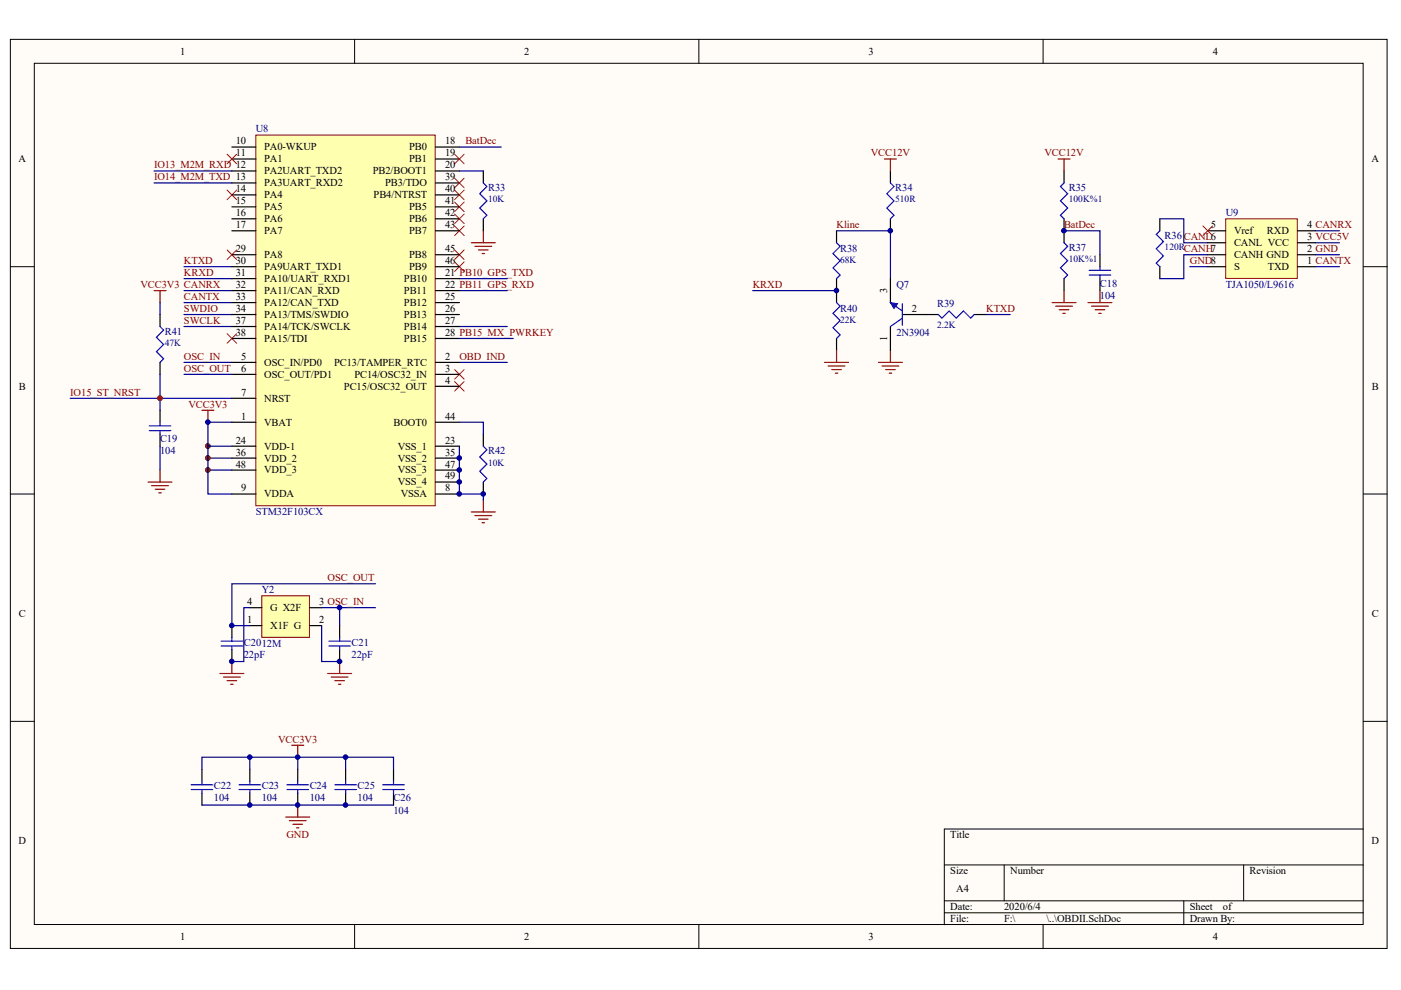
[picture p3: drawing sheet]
<svg xmlns="http://www.w3.org/2000/svg" width="297mm" height="210mm" viewBox="0 0 297 210" stroke-linecap="round" stroke-linejoin="round" font-family="sans-serif">
<g fill="#fffcf8" stroke="#000" stroke-width=".21">
<path d="M2.2 8.3h291.9v192.8h-291.9z"/>
<path d="M7.3 13.4h281.7v182.6h-281.7z"/>
</g>
<g fill="none" stroke="#000" stroke-width=".21">
<path d="M75.2 8.3v5.1M148.2 8.3v5.1M221.2 8.3v5.1M2.2 56.5h5.1M289.1 56.5h5M2.2 104.7h5.1M289.1 104.7h5M2.2 152.9h5.1M289.1 152.9h5M289.1 175.8h-88.9v20.3M75.2 196.1v5M148.2 196.1v5"/>
<path d="M200.2 183.4h88.9M200.2 191h88.9M200.2 193.5h88.9M212.9 183.4v7.6M221.2 196.1v5M251 191v5.1M263.7 183.4v7.6"/>
</g>
<g fill="#000080" stroke="#000080" stroke-width=".21">
<circle cx="33.9" cy="84.4" r=".48"/>
<circle cx="44.1" cy="99.6" r=".48"/>
<circle cx="44.1" cy="97.1" r=".48"/>
<circle cx="44.1" cy="94.6" r=".48"/>
</g>
<g fill="none" stroke="#000" stroke-width=".25">
<path d="M102.5 36.2v2.6M102.5 46.4v2.5M33.9 66.7v2.5M33.9 76.8v2.6M33.9 87v2.5M33.9 92.1v2.5M102.5 92.1v2.5M102.5 102.2v2.5M49.2 132.6v2.6M49.2 137.7v2.6M72 132.6v2.6M72 137.7v2.6"/>
<path d="M42.8 163.1v2.5M42.8 168.2v2.5M53 163.1v2.5M53 168.2v2.5M63.1 163.1v2.5M63.1 168.2v2.5M73.3 163.1v2.5M73.3 168.2v2.5M83.4 163.1v2.5M83.4 168.2v2.5"/>
</g>
<g fill="none" stroke="#00f" stroke-width=".25">
<path d="M102.5 38.8l.7 .7-1.5 1.6 1.5 1.5-1.5 1.5 1.5 1.5-.7 .8M33.9 69.2l.8 .8-1.5 1.5 1.5 1.5-1.5 1.6 1.5 1.5-.8 .7M31.6 91.3h4.6M31.6 90.3h4.6M33.9 89.5v.8M33.9 91.3v.8M102.5 94.6l.7 .8-1.5 1.5 1.5 1.5-1.5 1.5 1.5 1.5-.7 .8M46.9 135.9h4.5M46.9 137h4.5M49.2 135.2v.7M49.2 137v.7M69.7 135.9h4.6"/>
<path d="M69.7 137h4.6M72 135.2v.7M72 137v.7M40.5 167.4h4.6M40.5 166.4h4.6M42.8 165.6v.8M42.8 167.4v.8M50.7 167.4h4.6M50.7 166.4h4.6M53 165.6v.8M53 167.4v.8M60.8 167.4h4.6"/>
<path d="M60.8 166.4h4.6M63.1 165.6v.8M63.1 167.4v.8M71 167.4h4.6M71 166.4h4.6M73.3 165.6v.8M73.3 167.4v.8M81.1 167.4h4.6M81.1 166.4h4.6M83.4 165.6v.8M83.4 167.4v.8"/>
</g>
<g fill="none" stroke="#800000" stroke-width=".25">
<path d="M99.9 51.5h5.1M100.7 52.2h3.6M101.5 53h2M102.2 53.8h.5M102.5 48.9v2.6M32.7 61.6h2.5M33.9 61.6v2.6M33.9 99.7v2.5M42.8 87h2.6M44.1 87v2.5M31.4 102.2h5.1M32.2 103h3.5"/>
<path d="M32.9 103.7h2M33.7 104.5h.5M99.9 108.5h5.1M100.7 109.3h3.6M101.5 110.1h2M102.2 110.8h.5M102.5 106v2.5M46.6 142.8h5.1M47.4 143.6h3.5M48.1 144.3h2.1M48.9 145.1h.5M49.2 140.3v2.5"/>
<path d="M61.9 158h2.5M63.1 158v2.6M69.5 142.8h5M70.2 143.6h3.6M71 144.3h2M71.8 145.1h.5M72 140.3v2.5M60.6 173.2h5.1M61.3 174h3.6M62.1 174.8h2M62.9 175.5h.5M63.1 170.7v2.5"/>
</g>
<g fill="none" stroke="#000080" stroke-width=".25">
<path d="M97.4 31.2h8.9M97.4 36.2h5.1M39 56.5h10.2M39 59.1h10.2M97.4 59.1h10.2M33.9 64.2v2.5M33.9 79.4v7.6M39 76.8h10.2M39 61.6h10.2M39 64.2h10.2M39 66.7h10.2M39 69.2h10.2"/>
<path d="M39 79.4h10.2M97.4 76.8h10.2M97.4 61.6h10.2M97.4 69.2h10.2M33.9 94.6v5.1M44.1 97.1h5.1M44.1 99.7h5.1M44.1 94.6h5.1M49.2 89.5h-5.1v15.2h5.1M97.4 94.6v10.1h5.1v1.3M97.4 89.5h5.1v2.6M42.8 170.7h40.6"/>
<path d="M53 160.6v2.5M63.1 163.1v-2.5h10.2v2.5M63.1 160.6h-20.3v2.5M73.3 160.6h10.1v2.5"/>
</g>
<g fill="#800000" stroke="#800000" stroke-width=".21">
<circle cx="44.1" cy="94.6" r=".48"/>
<circle cx="44.1" cy="97.1" r=".48"/>
<circle cx="44.1" cy="99.6" r=".48"/>
</g>
<g fill="none" stroke="#f00" stroke-width=".21">
<path d="M48.1 32.7l2.1 2M50.2 32.7l-2.1 2M96.4 37.8l2 2M96.4 32.7l2 2M98.4 37.8l-2 2M98.4 32.7l-2 2M48.1 40.3l2.1 2M48.1 53l2.1 2M50.2 40.3l-2.1 2M50.2 53l-2.1 2M96.4 40.3l2 2M96.4 42.8l2 2.1"/>
<path d="M96.4 45.4l2 2M96.4 47.9l2 2M96.4 53l2 2M96.4 55.5l2 2.1M98.4 40.3l-2 2M98.4 42.8l-2 2.1M98.4 45.4l-2 2M98.4 47.9l-2 2M98.4 53l-2 2M98.4 55.5l-2 2.1M48.1 70.8l2.1 2M50.2 70.8l-2.1 2"/>
<path d="M96.4 78.4l2 2M98.4 78.4l-2 2M96.4 80.9l2 2M98.4 80.9l-2 2"/>
</g>
<path d="M55.5 126.3h10.1v8.8h-10.1z" fill="#ffffb0" stroke="#800000" stroke-width=".21"/>
<path d="M53 132.6h2.5M53 128.8h2.5M65.7 132.6h2.5M65.7 128.8h2.5" fill="none" stroke="#000" stroke-width=".25"/>
<path d="M32.7 36.2h16.5M32.7 38.8h16.5M53 128.8h-1.3v11.5h-2.5M68.2 132.6v7.7h3.8M68.2 128.8h11.4M72 128.8v3.8M79.6 123.8h-30.4v8.8h3.8" fill="none" stroke="#000080" stroke-width=".25"/>
<path d="M54.2 28.6h38.1v78.6h-38.1z" fill="#ffffb0" stroke="#800000" stroke-width=".21"/>
<g fill="none" stroke="#000" stroke-width=".25">
<path d="M49.2 31.2h5M49.2 33.7h5M49.2 36.2h5M49.2 38.8h5M92.3 31.2h5.1M92.3 33.7h5.1M92.3 36.2h5.1M92.3 38.8h5.1M188.8 36.2v2.6M225.6 36.2v2.6M49.2 41.3h5M49.2 43.9h5"/>
<path d="M49.2 46.4h5M49.2 48.9h5M49.2 54h5M49.2 56.5h5M49.2 59.1h5M92.3 41.3h5.1M92.3 43.9h5.1M92.3 46.4h5.1M92.3 48.9h5.1M92.3 54h5.1M92.3 56.5h5.1M92.3 59.1h5.1"/>
<path d="M177.4 48.9v2.6M177.4 59.1v5.1M188.8 46.4v2.5M188.8 59.1v5.1M225.6 46.4v5.1M225.6 59.1v2.5M233.2 54v2.5M233.2 59.1v2.5M49.2 61.6h5M49.2 64.2h5M49.2 66.7h5M49.2 69.2h5"/>
<path d="M49.2 71.8h5M49.2 76.8h5M49.2 79.4h5M92.3 61.6h5.1M92.3 64.2h5.1M92.3 66.7h5.1M92.3 69.2h5.1M92.3 71.8h5.1M92.3 76.8h5.1M92.3 79.4h5.1M177.4 71.8v2.5M188.8 69.2v5.1"/>
<path d="M191.3 66.7h7.6M206.6 66.7h2.5M49.2 84.4h5M49.2 89.5h5M49.2 94.6h5M49.2 97.1h5M49.2 99.7h5M92.3 89.5h5.1M92.3 94.6h5.1M92.3 97.1h5.1M92.3 99.7h5.1M92.3 81.9h5.1"/>
<path d="M49.2 104.7h5M92.3 104.7h5.1M92.3 102.2h5.1"/>
</g>
<g fill="none" stroke="#00f" stroke-width=".25">
<path d="M188.8 38.8l.7 .7-1.5 1.6 1.5 1.5-1.5 1.5 1.5 1.5-.7 .8M225.6 38.8l-.8 .7 1.6 1.6-1.6 1.5 1.6 1.5-1.6 1.5 .8 .8M177.4 51.5l.7 .7-1.5 1.6 1.5 1.5-1.5 1.5 1.5 1.5-.7 .8M225.6 51.5l.8 .7-1.6 1.6 1.6 1.5-1.6 1.5 1.6 1.5-.8 .8M230.9 58.3h4.6M230.9 57.3h4.6M233.2 56.5v.8M233.2 58.3v.8M177.4 64.2l.7 .7-1.5 1.5 1.5 1.6-1.5 1.5 1.5 1.5-.7 .8M188.8 64.2l2.5 1.7M191.3 67.5l-2.5 1.7M191.3 64.4v4.6"/>
<path d="M198.9 66.7l.8 .8 1.5-1.6 1.6 1.6 1.5-1.6 1.5 1.6 .8-.8"/>
</g>
<g fill="none" stroke="#800000" stroke-width=".25">
<path d="M187.5 33.7h2.6M188.8 33.7v2.5M224.3 33.7h2.6M225.6 33.7v2.5M174.8 76.8h5.1M175.6 77.6h3.5M176.3 78.4h2.1M177.1 79.1h.5M177.4 74.3v2.5M186.2 76.8h5.1M187 77.6h3.6M187.8 78.4h2"/>
<path d="M188.5 79.1h.5M188.8 74.3v2.5M223.1 64.2h5M223.8 64.9h3.6M224.6 65.7h2M225.3 66.4h.6M225.6 61.6v2.6M230.7 64.2h5.1M231.4 64.9h3.6M232.2 65.7h2M233 66.4h.5M233.2 61.6v2.6"/>
</g>
<path d="M177.4 48.9h11.4v10.2M225.6 48.9h7.6v5.1M209.1 66.7h5.1" fill="none" stroke="#000080" stroke-width=".25"/>
<path d="M188.8 64.2l1.5 .2-.8 1z" fill="#00f" stroke="#00f" stroke-width=".21"/>
<path d="M259.9 46.4h15.2v12.6h-15.2z" fill="#ffffb0" stroke="#800000" stroke-width=".21"/>
<path d="M245.9 46.4v2.5M245.9 56.5v2.6M256.1 56.5h3.8M256.1 54h3.8M256.1 51.5h3.8M256.1 48.9h3.8M275.1 56.5h3.8M275.1 54h3.8M275.1 51.5h3.8M275.1 48.9h3.8" fill="none" stroke="#000" stroke-width=".25"/>
<path d="M245.9 48.9l-.8 .8 1.6 1.5-1.6 1.5 1.6 1.6-1.6 1.5 .8 .7" fill="none" stroke="#00f" stroke-width=".25"/>
<path d="M245.9 46.4h5.1v5.1h5.1M252.3 56.5h3.8M256.1 54h-5.1v5.1h-5.1M278.9 56.5h5.1M278.9 48.9h5.1M278.9 51.5h5.1M278.9 54h5.1M97.4 71.8h11.4M159.6 61.6h17.8M14.9 84.4h34.3" fill="none" stroke="#000080" stroke-width=".25"/>
<path d="M255 47.9l2.1 2M257.1 47.9l-2.1 2" fill="none" stroke="#f00" stroke-width=".21"/>
<circle cx="33.9" cy="84.4" r=".48" fill="#800000" stroke="#800000" stroke-width=".21"/>
<g fill="#000080" stroke="#000080" stroke-width=".21">
<circle cx="44.1" cy="89.5" r=".48"/>
<circle cx="49.1" cy="140.2" r=".48"/>
<circle cx="49.1" cy="132.6" r=".48"/>
<circle cx="52.9" cy="170.7" r=".48"/>
<circle cx="52.9" cy="160.5" r=".48"/>
<circle cx="63.1" cy="170.7" r=".48"/>
<circle cx="63.1" cy="160.5" r=".48"/>
<circle cx="72" cy="140.2" r=".48"/>
<circle cx="72" cy="128.8" r=".48"/>
<circle cx="73.3" cy="170.7" r=".48"/>
<circle cx="73.3" cy="160.5" r=".48"/>
<circle cx="97.4" cy="104.7" r=".48"/>
<circle cx="97.4" cy="102.2" r=".48"/>
<circle cx="97.4" cy="99.6" r=".48"/>
<circle cx="97.4" cy="97.1" r=".48"/>
<circle cx="102.4" cy="104.7" r=".48"/>
<circle cx="177.3" cy="61.6" r=".48"/>
<circle cx="188.8" cy="48.9" r=".48"/>
<circle cx="225.6" cy="48.9" r=".49"/>
</g>
<g font-size="2.2">
<text x="38.2" y="11.6">1</text>
<text x="111.2" y="11.6">2</text>
<text x="184.1" y="11.6">3</text>
<text x="257.1" y="11.6">4</text>
<text x="3.9" y="34.4">A</text>
<text x="50" y="30.6">10</text>
<text x="50" y="33.2">11</text>
<text x="56" y="31.9">PA0-WKUP</text>
<text x="56" y="34.4">PA1</text>
<text x="86.7" y="31.9">PB0</text>
<text x="86.7" y="34.4">PB1</text>
<text x="94.3" y="30.6">18</text>
<text x="94.3" y="33.2">19</text>
<text x="94.3" y="35.7">20</text>
<text x="290.8" y="34.4">A</text>
<text x="50" y="40.8">14</text>
<text x="56" y="37">PA2UART_TXD2</text>
<text x="56" y="39.5">PA3UART_RXD2</text>
<text x="79" y="37">PB2/BOOT1</text>
<text x="81.6" y="39.5">PB3/TDO</text>
<text x="94.3" y="38.2">39</text>
<text x="94.3" y="40.8">40</text>
<text x="50" y="43.3">15</text>
<text x="50" y="45.8">16</text>
<text x="56" y="42">PA4</text>
<text x="56" y="44.6">PA5</text>
<text x="56" y="47.1">PA6</text>
<text x="79.2" y="42">PB4/NTRST</text>
<text x="86.7" y="44.6">PB5</text>
<text x="86.7" y="47.1">PB6</text>
<text x="94.3" y="43.3">41</text>
<text x="94.3" y="45.8">42</text>
<text x="50" y="48.4">17</text>
<text x="50" y="53.5">29</text>
<text x="56" y="49.7">PA7</text>
<text x="86.7" y="49.7">PB7</text>
<text x="94.3" y="48.4">43</text>
<text x="94.3" y="53.5">45</text>
<text x="256.7" y="48.4">5</text>
<text x="261.6" y="49.7">Vref</text>
<text x="261.6" y="52.2">CANL VCC</text>
<text x="268.6" y="49.7">RXD</text>
<text x="277.1" y="53.5">2 GND</text>
<text x="277.1" y="50.9">3 VCC5V</text>
<text x="277.1" y="48.4">4 CANRX</text>
<text x="50" y="56">30</text>
<text x="50" y="58.5">31</text>
<text x="56" y="54.7">PA8</text>
<text x="56" y="57.3">PA9UART_TXD1</text>
<text x="56" y="59.8">PA10/UART_RXD1</text>
<text x="85.6" y="59.8">PB10</text>
<text x="86.7" y="54.7">PB8</text>
<text x="86.7" y="57.3">PB9</text>
<text x="94.3" y="56">46</text>
<text x="94.3" y="58.5">21 PB10_GPS_TXD</text>
<text x="261.6" y="54.7">CANH GND</text>
<text x="261.6" y="57.3">S</text>
<text x="268.8" y="57.3">TXD</text>
<text x="277.1" y="56">1 CANTX</text>
<text x="50" y="61.1">32</text>
<text x="50" y="63.6">33</text>
<text x="56" y="62.3">PA11/CAN_RXD</text>
<text x="56" y="64.9">PA12/CAN_TXD</text>
<text x="85.6" y="62.3">PB11</text>
<text x="85.6" y="64.9">PB12</text>
<text x="94.3" y="61.1">22 PB11_GPS_RXD</text>
<text x="94.3" y="63.6">25</text>
<text x="188.1" y="62.1" transform="rotate(-90 188.1 62.1)">3</text>
<text x="50" y="66.1">34</text>
<text x="50" y="68.7">37</text>
<text x="50" y="71.2">38</text>
<text x="56" y="67.4">PA13/TMS/SWDIO</text>
<text x="56" y="69.9">PA14/TCK/SWCLK</text>
<text x="85.6" y="67.4">PB13</text>
<text x="85.6" y="69.9">PB14</text>
<text x="94.3" y="66.1">26</text>
<text x="94.3" y="68.7">27</text>
<text x="94.3" y="71.2">28 PB15_MX_PWRKEY</text>
<text x="193.4" y="66.1">2</text>
<text x="51.1" y="76.3">5</text>
<text x="56" y="72.5">PA15/TDI</text>
<text x="56" y="77.6">OSC_IN/PD0</text>
<text x="70.8" y="77.6">PC13/TAMPER_RTC</text>
<text x="85.6" y="72.5">PB15</text>
<text x="94.3" y="76.3">2</text>
<text x="188.1" y="72.4" transform="rotate(-90 188.1 72.4)">1</text>
<text x="4" y="82.6">B</text>
<text x="51.1" y="78.8">6</text>
<text x="51.1" y="83.9">7</text>
<text x="56" y="80.1">OSC_OUT/PD1</text>
<text x="72.9" y="82.6">PC15/OSC32_OUT</text>
<text x="75.1" y="80.1">PC14/OSC32_IN</text>
<text x="94.3" y="78.8">3</text>
<text x="94.3" y="81.4">4</text>
<text x="290.9" y="82.6">B</text>
<text x="51.1" y="89">1</text>
<text x="56" y="85.2">NRST</text>
<text x="94.3" y="89">44</text>
<text x="50" y="94">24</text>
<text x="56" y="90.2">VBAT</text>
<text x="56" y="95.3">VDD-1</text>
<text x="83.4" y="90.2">BOOT0</text>
<text x="84.3" y="95.3">VSS_1</text>
<text x="94.3" y="94">23</text>
<text x="50" y="96.6">36</text>
<text x="50" y="99.1">48</text>
<text x="56" y="97.9">VDD_2</text>
<text x="56" y="100.4">VDD_3</text>
<text x="84.3" y="97.9">VSS_2</text>
<text x="84.3" y="100.4">VSS_3</text>
<text x="94.3" y="96.6">35</text>
<text x="94.3" y="99.1">47</text>
<text x="94.3" y="101.7">49</text>
<text x="51.1" y="104.2">9</text>
<text x="56" y="105.5">VDDA</text>
<text x="84.3" y="102.9">VSS_4</text>
<text x="85" y="105.5">VSSA</text>
<text x="94.3" y="104.2">8</text>
<text x="4" y="130.8">C</text>
<text x="52.4" y="128.3">4</text>
<text x="57.3" y="129.6">G X2F</text>
<text x="67.7" y="128.3">3 OSC_IN</text>
<text x="290.9" y="130.8">C</text>
<text x="52.4" y="132.1">1</text>
<text x="57.3" y="133.4">X1F G</text>
<text x="67.7" y="132.1">2</text>
<text x="3.9" y="179">D</text>
<text x="201.5" y="177.8">Title</text>
<text x="290.8" y="179">D</text>
<text x="201.5" y="185.4">Size</text>
<text x="214.2" y="185.4">Number</text>
<text x="264.9" y="185.4">Revision</text>
<text x="202.8" y="189.2">A4</text>
<text x="201.5" y="193">Date:</text>
<text x="201.5" y="195.5">File:</text>
<text x="212.9" y="193">2020/6/4</text>
<text x="212.9" y="195.5">F:\</text>
<text x="221.9" y="195.5">\..\OBDII.SchDoc</text>
<text x="252.3" y="193">Sheet</text>
<text x="252.3" y="195.5">Drawn By:</text>
<text x="259.3" y="193">of</text>
<text x="38.2" y="199.3">1</text>
<text x="111.2" y="199.3">2</text>
<text x="184.1" y="199.3">3</text>
<text x="257.1" y="199.3">4</text>
</g>
<g font-size="2.2" fill="#000080">
<text x="54.2" y="28.1">U8</text>
<text x="103.5" y="40.5">R33</text>
<text x="189.8" y="40.5">R34</text>
<text x="226.6" y="40.5">R35</text>
<text x="259.9" y="45.8">U9</text>
<text x="178.1" y="53.5">R38</text>
<text x="226.6" y="53.2">R37</text>
<text x="246.9" y="50.7">R36CANL6</text>
<text x="190.1" y="61.1">Q7</text>
<text x="198.7" y="65.1">R39</text>
<text x="233.2" y="60.8">C18</text>
<text x="233.2" y="63.4">104</text>
<text x="259.9" y="61.1">TJA1050/L9616</text>
<text x="34.9" y="71">R41</text>
<text x="178.1" y="66.1">R40</text>
<text x="190.1" y="71.2">2N3904</text>
<text x="33.9" y="93.8">C19</text>
<text x="33.9" y="96.3">104</text>
<text x="103.5" y="96.3">R42</text>
<text x="54.2" y="109.3">STM32F103CX</text>
<text x="55.5" y="125.8">Y2</text>
<text x="51.7" y="136.9">C2012M</text>
<text x="74.5" y="136.9">C21</text>
<text x="51.7" y="139.5">22pF</text>
<text x="74.5" y="139.5">22pF</text>
<text x="45.4" y="167.4">C22</text>
<text x="55.5" y="167.4">C23</text>
<text x="65.7" y="167.4">C24</text>
<text x="75.8" y="167.4">C25</text>
<text x="45.4" y="169.9">104</text>
<text x="55.5" y="169.9">104</text>
<text x="65.7" y="169.9">104</text>
<text x="75.8" y="169.9">104</text>
<text x="83.4" y="169.9">C26</text>
<text x="83.4" y="172.7">104</text>
</g>
<g font-size="2.2" fill="#800000">
<text x="32.7" y="35.7">IO13_M2M_RXD 12</text>
<text x="98.7" y="30.6">BatDec</text>
<text x="184.6" y="33.2">VCC12V</text>
<text x="221.5" y="33.2">VCC12V</text>
<text x="32.7" y="38.2">IO14_M2M_TXD 13</text>
<text x="177.4" y="48.4">Kline</text>
<text x="225.6" y="48.4">BatDec</text>
<text x="39" y="56">KTXD</text>
<text x="39" y="58.5">KRXD</text>
<text x="252.3" y="56">GND8</text>
<text x="29.8" y="61.1">VCC3V3 CANRX</text>
<text x="39" y="63.6">CANTX</text>
<text x="159.6" y="61.1">KRXD</text>
<text x="39" y="66.1">SWDIO</text>
<text x="39" y="68.7">SWCLK</text>
<text x="209.1" y="66.1">KTXD</text>
<text x="39" y="76.3">OSC_IN</text>
<text x="97.4" y="76.3">OBD_IND</text>
<text x="14.9" y="83.9">IO15_ST_NRST</text>
<text x="39" y="78.8">OSC_OUT</text>
<text x="39.9" y="86.4">VCC3V3</text>
<text x="69.5" y="123.2">OSC_OUT</text>
<text x="59" y="157.5">VCC3V3</text>
<text x="60.7" y="177.8">GND</text>
</g>
<g font-size="2" fill="#000080">
<text x="103.5" y="42.9">10K</text>
<text x="189.8" y="42.9">510R</text>
<text x="226.6" y="42.9">100K%1</text>
<text x="246.9" y="53.1">120RCANH7</text>
<text x="178.1" y="55.8">68K</text>
<text x="226.6" y="55.6">10K%1</text>
<text x="178.1" y="68.5">22K</text>
<text x="198.7" y="69.5">2.2K</text>
<text x="34.9" y="73.3">47K</text>
<text x="103.5" y="98.7">10K</text>
</g>
</svg>
